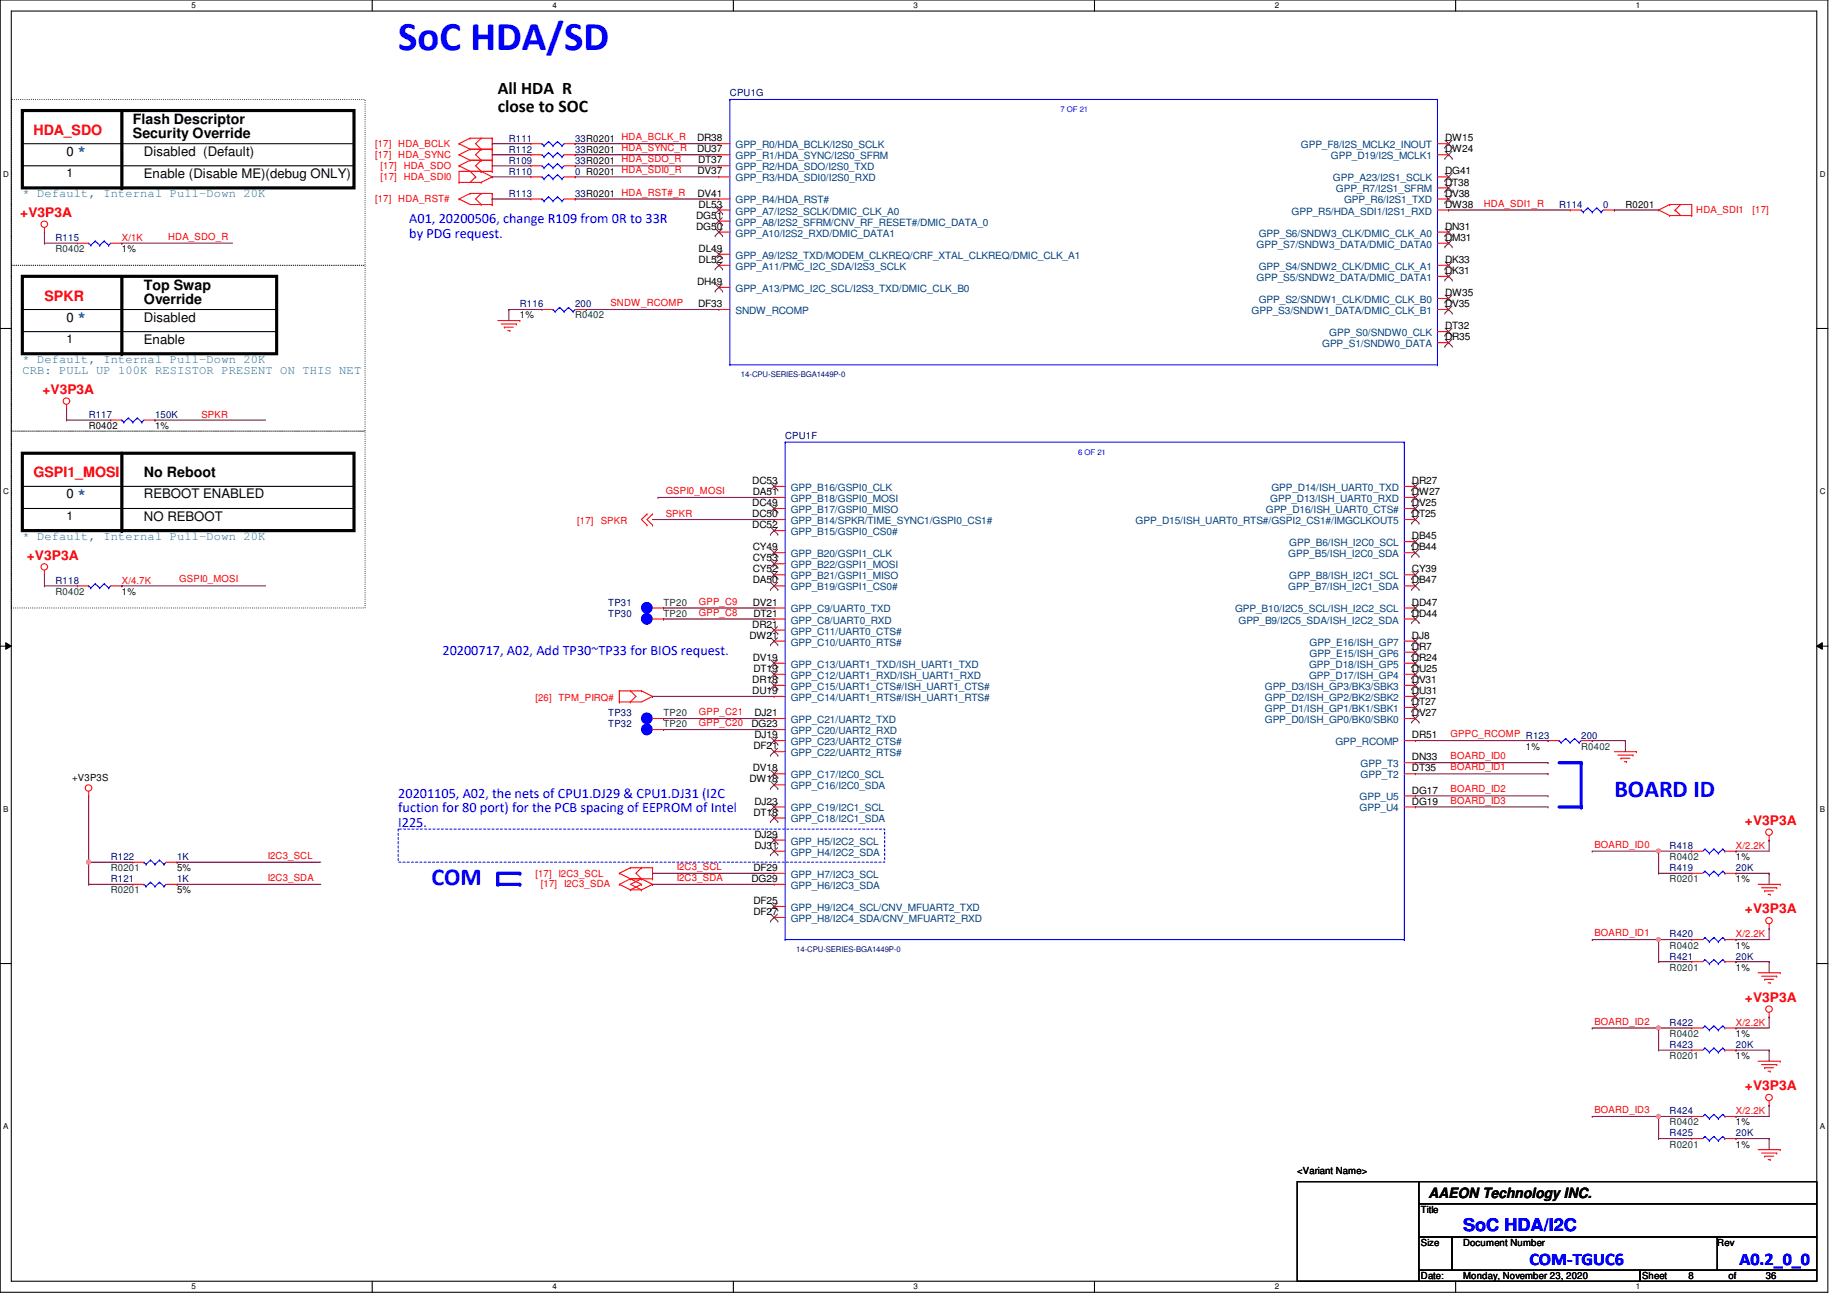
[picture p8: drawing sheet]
<svg xmlns="http://www.w3.org/2000/svg" width="297mm" height="210mm" viewBox="0 0 297 210" stroke-linecap="round" stroke-linejoin="round" font-family="sans-serif">
<path d="M0 0h294v207.9h-294zM1.8 1.8h290.4v204.3h-290.4z" fill="none" stroke="#000" stroke-width=".17"/>
<g fill="#fff">
<path d="M30.8 .2h.7v1.4h-.7z"/>
<path d="M30.8 206.2h.7v1.4h-.7z"/>
</g>
<path d="M59.9 0v1.8M59.9 206.1v1.8" fill="none" stroke="#000" stroke-width=".17"/>
<g fill="#fff">
<path d="M88.9 .2h.6v1.4h-.6z"/>
<path d="M88.9 206.2h.6v1.4h-.6z"/>
</g>
<path d="M117.9 0v1.8M117.9 206.1v1.8" fill="none" stroke="#000" stroke-width=".17"/>
<g fill="#fff">
<path d="M146.9 .2h.7v1.4h-.7z"/>
<path d="M146.9 206.2h.7v1.4h-.7z"/>
</g>
<path d="M176 0v1.8M176 206.1v1.8" fill="none" stroke="#000" stroke-width=".17"/>
<g fill="#fff">
<path d="M205 .2h.7v1.4h-.7z"/>
<path d="M205 206.2h.7v1.4h-.7z"/>
</g>
<path d="M234.1 0v1.8M234.1 206.1v1.8" fill="none" stroke="#000" stroke-width=".17"/>
<g fill="#fff">
<path d="M263.1 .2h.7v1.4h-.7z"/>
<path d="M263.1 206.2h.7v1.4h-.7z"/>
<path d="M.5 27.3h.9v1.4h-.9z"/>
<path d="M292.6 27.3h.9v1.4h-.9z"/>
<path d="M.5 78.4h.9v1.4h-.9z"/>
<path d="M292.6 78.4h.9v1.4h-.9z"/>
</g>
<path d="M0 52.8h1.8M292.2 52.8h1.8" fill="none" stroke="#000" stroke-width=".17"/>
<g fill="#fff">
<path d="M.5 129.5h.8v1.4h-.8z"/>
<path d="M292.6 129.5h.9v1.4h-.9z"/>
</g>
<path d="M0 103.9h1.8M292.2 103.9h1.8" fill="none" stroke="#000" stroke-width=".17"/>
<path d="M.9 103.4l.9 .5-.9 .5zM292.2 103.9l.9-.5v1z" fill="#000"/>
<path d="M.9 103.4l.9 .5-.9 .5zM292.2 103.9l.9-.5v1z" fill="none" stroke="#000" stroke-width=".16"/>
<g fill="#fff">
<path d="M.5 180.5h.8v1.4h-.8z"/>
<path d="M292.6 180.5h.9v1.4h-.9z"/>
</g>
<g fill="none" stroke="#000" stroke-width=".17">
<path d="M3.6 23.1h53.3M3.6 26.7h53.3M56.9 23.1h.1M56.9 26.7h.1M3.6 49.8h40.9M3.6 53.3h40.9M44.5 49.8h.1M44.5 53.3h.1M3.6 78.2h53.3M56.9 78.2h.1M3.6 81.8h53.3M56.9 81.8h.1"/>
<path d="M0 155h1.8M292.2 155h1.8"/>
</g>
<path d="M1.8 16h56.9v26.7h-56.9zM1.8 42.7h56.9v26.6h-56.9zM1.8 69.3h56.9v28.5h-56.9z" fill="none" stroke="#000" stroke-width=".17" stroke-dasharray="0 .3"/>
<path d="M3.6 17.8h53.3v12.4h-53.3zM19.6 17.8v12.4M3.6 44.4h40.9v12.5h-40.9zM19.6 44.4v12.5M3.6 72.9h53.3v12.4h-53.3zM19.6 72.9v12.4" fill="none" stroke="#000" stroke-width=".51"/>
<g fill="#000">
<circle cx="19.6" cy="30.2" r=".25"/>
<circle cx="19.6" cy="56.9" r=".25"/>
<circle cx="19.6" cy="85.3" r=".25"/>
</g>
<path d="M80 140.5h3.6" fill="none" stroke="#00f" stroke-width=".51"/>
<circle cx="83.6" cy="140.5" r=".25" fill="#00f"/>
<path d="M80 142.2h3.6" fill="none" stroke="#00f" stroke-width=".51"/>
<circle cx="83.6" cy="142.2" r=".25" fill="#00f"/>
<path d="M80 140.5v1.7" fill="none" stroke="#00f" stroke-width=".51"/>
<circle cx="80" cy="142.2" r=".25" fill="#00f"/>
<path d="M250.7 122.7h3.6" fill="none" stroke="#00f" stroke-width=".51"/>
<circle cx="254.3" cy="122.7" r=".25" fill="#00f"/>
<path d="M250.7 129.8h3.6" fill="none" stroke="#00f" stroke-width=".51"/>
<circle cx="254.3" cy="129.8" r=".25" fill="#00f"/>
<path d="M254.3 122.7v7.1" fill="none" stroke="#00f" stroke-width=".51"/>
<circle cx="254.3" cy="129.8" r=".25" fill="#00f"/>
<path d="M64 133.3h78.3v5.4h-78.3z" fill="none" stroke="#00f" stroke-width=".17" stroke-dasharray=".3 .3"/>
<g fill="none" stroke="#f00" stroke-width=".17">
<path d="M7.2 37.3h.1M7.2 36.6v.7M73.8 26.7h.1M73.8 29.3h.1M73.8 32h.1M73.8 23.1h.1M73.8 24.9h.1M73.8 26.7l1.8 .9 .9 .8M73.8 29.3h3.6M73.8 32l1.8 .9h3.6M73.8 23.1l1.8 .9M73.8 24.9l1.8 .9"/>
<path d="M75.6 25.8h.1M75.6 31.1h.1M75.6 22.2h.1M75.6 24h.1M75.6 25.8l-1.8 .9M75.6 25.8h3.6M75.6 31.1l-1.8 .9M75.6 31.1h3.6M75.6 24h3.6M75.6 22.2l-1.8 .9M75.6 22.2h3.6M75.6 24l-1.8 .9"/>
<path d="M76.5 28.4h.1M76.5 28.4l-.9 .9M77.4 27.6h.1M77.4 25.8h.1M77.4 29.3h.1M77.4 32.9h.1M77.4 31.1h.1M77.4 24h.1M77.4 22.2h.1M77.4 25.8l-.9 .9 .9 .9M77.4 27.6l1.8 .8M77.4 31.1l-.9 .9 .9 .9"/>
<path d="M77.4 22.2l-.9 .9 .9 .9M77.4 24l-.9 .9 .9 .9M79.2 27.6h.1M79.2 25.8h.1M79.2 28.4h.1M79.2 32.9h.1M79.2 31.1h.1M79.2 24h.1M79.2 22.2h.1M79.2 27.6h-5.4v1.7M79.2 22.2v5.4M79.2 31.1v1.8"/>
<path d="M79.2 28.4l-1.8 .9M266.7 33.8h.1M266.7 33.8l1.8 .9M268.5 32.9h.1M268.5 34.7h.1M268.5 32.9h3.6v1.8M268.5 34.7h3.6M268.5 32.9l-1.8 .9M269.4 33.8h.1M269.4 33.8l.9 .9M270.3 32.9l-.9 .9M272.1 34.7h.1"/>
<path d="M80 51.6h3.6M80.6 52.1h2.5M81.1 52.6h.1M81.1 52.6h1.4M81.7 53.2h.3M82 53.2h.1M83.1 52.1h.1M83.6 51.6h.1M10.7 65.8h.1M10.7 65.1v.7M7.2 92.5h.1M7.2 91.7v.8"/>
<path d="M104.1 82.7h.1M104.1 84.5h.1M104.1 82.7l-.9 .9 .9 .9M104.9 82.7h.1M104.9 84.5h.1M104.9 82.7l-.8 .9 .8 .9M99.6 112.9h.1M99.6 111.1h.1M99.6 111.1h3.6M99.6 111.1v1.8M101.4 112.9h.1M101.4 111.1h.1"/>
<path d="M101.4 111.1l.9 .9-.9 .9M103.2 111.1h.1M103.2 111.1l1.7 .9M104.9 112h.1M104.9 112l-1.7 .9h-3.6M14.3 128h.1M14.3 127.3v.7M101.4 139.6h.1M101.4 139.6l-1.8 .9M101.4 139.6h3.5M103.2 139.6h.1M103.2 139.6l-.9 .9 .9 .9"/>
<path d="M104.9 139.6h.1M104.9 139.6v1.8M259.6 120.9h3.6M260.2 121.5h2.4M260.7 122h.1M260.7 122h1.4M261.2 122.5h.4M261.6 122.5h.1M262.6 121.5h.1M263.2 120.9h.1M284.5 135.1h.1M284.5 134.4v.7"/>
<path d="M99.6 142.2h.1M99.6 140.5h.1M99.6 142.2l1.8 .9M99.6 140.5l3.6 1.7M101.4 143.1h.1M101.4 141.4h.1M101.4 143.1h1.8M101.4 141.4h3.5M101.4 141.4l-1.8 .8M103.2 141.4h.1M103.2 143.1h.1M103.2 142.2h.1"/>
<path d="M103.2 141.4l1.7 .8M103.2 141.4l-1.8 .8 1.8 .9M103.2 142.2l-1.8 .9M104.9 142.2h.1M104.9 141.4h.1M104.9 142.2l-1.7 .9M282.7 142.2h3.6M282.7 156.5h3.6M283.3 142.8h2.4M283.3 157h2.4M283.8 143.3h.1M283.8 157.5h.1"/>
<path d="M283.8 143.3h1.4M283.8 157.5h1.4M284.3 143.8h.4M284.3 158.1h.4M284.5 149.4h.1M284.5 148.6v.8M284.7 143.8h.1M284.7 158.1h.1M285.7 142.8h.1M285.7 157h.1M286.3 142.2h.1M286.3 156.5h.1"/>
<path d="M282.7 170.7h3.6M283.3 171.2h2.4M283.8 171.7h.1M283.8 171.7h1.4M284.3 172.3h.4M284.5 163.6h.1M284.5 177.8h.1M284.5 162.9v.7M284.5 177.1v.7M284.7 172.3h.1M285.7 171.2h.1M286.3 170.7h.1"/>
<path d="M282.7 184.9h3.6M283.3 185.5h2.4M283.8 186h.1M283.8 186h1.4M284.3 186.5h.4M284.7 186.5h.1M285.7 185.5h.1M286.3 184.9h.1"/>
<circle cx="7.1" cy="36.1" r=".52"/>
<circle cx="10.7" cy="64.5" r=".52"/>
<circle cx="7.1" cy="91.2" r=".52"/>
<circle cx="14.2" cy="126.7" r=".52"/>
<circle cx="284.5" cy="133.9" r=".52"/>
<circle cx="284.5" cy="148.1" r=".52"/>
<circle cx="284.5" cy="176.5" r=".52"/>
<circle cx="284.5" cy="162.3" r=".52"/>
</g>
<path d="M208.6 190.1h19.6v16h-19.6zM228.2 190.1h64v3.5h-64zM228.2 193.6h64v5.4h-64zM228.2 199h5.3v5.3h-5.3zM233.5 199h42.7v5.3h-42.7zM276.2 199h16v5.3h-16zM228.2 204.3h35.5v1.8h-35.5zM263.7 204.3h28.5v1.8h-28.5z" fill="none" stroke="#000" stroke-width=".17"/>
<circle cx="104" cy="117.3" r=".87" fill="#00f"/>
<g fill="none" stroke="#00f" stroke-width=".17">
<path d="M19.6 67.6h.1M19.6 67.6l.3 .3M19.9 67.9h.1M20.7 67.2h.1M20.7 67.2l-.8 .7M20.7 67.2l.7 .7M21.4 67.9h.1M22.1 67.2h.1M22.1 67.2l.7 .7M22.1 67.2l-.7 .7M22.8 67.9h.1M23.2 67.6l-.4 .3"/>
<path d="M274.2 140.1h.1M274.2 140.1l-.3 .4M274.2 140.1l.7 .7M274.9 140.8h.1M275.6 140.1h.1M275.6 140.1l-.7 .7M275.6 140.1l.7 .7M276.3 140.8h.1M277.1 140.1h.1M277.1 140.1l-.8 .7M277.1 140.1l.3 .4M277.4 140.5h.1"/>
<circle cx="104" cy="117.3" r=".87"/>
</g>
<path d="M17.8 67.6h.1M17.8 67.6h1.8M23.2 67.6h1.7M24.9 67.6h.1M104.9 117.3h1.8M106.7 117.3h.1M272.1 140.5h.1M272.1 140.5h1.8M277.4 140.5h1.8M279.2 140.5h.1" fill="none" stroke="#f00" stroke-width=".17"/>
<circle cx="104" cy="115.5" r=".87" fill="#00f"/>
<g fill="none" stroke="#00f" stroke-width=".17">
<path d="M117.4 16h.1M117.4 16v42.7M117.4 16h113.8M231.2 16h.1M231.2 16v42.7M87.2 24.9h.1M87.2 23.1h.1M87.2 24.9l.3 .3M87.2 23.1l.3 .4M87.5 25.2h.1M87.5 23.5h.1M88.2 24.6h.1"/>
<path d="M88.2 22.8h.1M88.2 24.6l-.7 .6M88.2 24.6l.7 .6M88.2 22.8l-.7 .7M88.2 22.8l.7 .7M88.9 25.2h.1M88.9 23.5h.1M89.7 24.6h.1M89.7 22.8h.1M89.7 24.6l.7 .6M89.7 24.6l-.8 .6M89.7 22.8l.7 .7"/>
<path d="M89.7 22.8l-.8 .7M90.4 25.2h.1M90.4 23.5h.1M90.7 24.9l-.3 .3M90.7 23.1l-.3 .4M117.4 58.7h.1M117.4 58.7h113.8M231.2 58.7h.1M14.3 94.2h.1M14.3 94.2l.3 .4M14.6 94.6h.1M15.3 93.9h.1"/>
<path d="M15.3 93.9l-.7 .7M15.3 93.9l.7 .7M16 94.6h.1M16.8 93.9h.1M16.8 93.9l.7 .7M16.8 93.9l-.8 .7M17.5 94.6h.1M17.8 94.2l-.3 .4M250.7 119.1h.1M250.7 119.1l.4 .4M251.1 119.5h.1M251.8 118.8h.1"/>
<path d="M251.8 118.8l-.7 .7M251.8 118.8l.7 .7M252.5 119.5h.1M253.2 118.8h.1M253.2 118.8l.8 .7M253.2 118.8l-.7 .7M254 119.5h.1M254.3 119.1l-.3 .4"/>
<circle cx="104" cy="115.5" r=".87"/>
</g>
<g fill="none" stroke="#f00" stroke-width=".17">
<path d="M85.4 24.9h.1M85.4 23.1h.1M85.4 24.9h1.8M85.4 23.1h1.8M90.7 24.9h1.8M90.7 23.1h1.8M92.5 24.9h.1M92.5 23.1h.1M115.6 37.3h.1M115.6 24.9h.1M115.6 35.6h.1M115.6 32h.1"/>
<path d="M115.6 28.4h.1M115.6 23.1h.1M115.6 33.8h.1M115.6 26.7h.1M115.6 24.9h1.8M115.6 23.1h1.8M115.6 37.3h1.8M115.6 28.4h1.8M115.6 35.6h1.8M115.6 32h1.8M115.6 33.8h1.8M115.6 26.7h1.8"/>
<path d="M231.2 24.9h1.8M231.2 23.1h1.8M231.2 37.3h1.8M231.2 28.4h1.8M231.2 39.1h1.8M231.2 32h1.8M231.2 33.8h1.8M231.2 30.2h1.8M233 28.4h.1M233 39.1h.1M233 37.3h.1M233 33.8h.1"/>
<path d="M233 24.9h.1M233 30.2h.1M233 23.1h.1M233 32h.1M115.6 49.8h.1M115.6 46.2h.1M115.6 42.7h.1M115.6 40.9h.1M115.6 49.8h1.8M115.6 42.7h1.8M115.6 46.2h1.8M115.6 40.9h1.8"/>
<path d="M231.2 49.8h1.8M231.2 44.4h1.8M231.2 42.7h1.8M231.2 48h1.8M231.2 53.3h1.8M231.2 55.1h1.8M233 44.4h.1M233 42.7h.1M233 48h.1M233 53.3h.1M233 55.1h.1M233 49.8h.1"/>
<path d="M12.5 94.2h.1M12.5 94.2h1.8M17.8 94.2h1.8M19.6 94.2h.1M104.9 115.6h1.8M106.7 115.6h.1M249 119.1h.1M249 119.1h1.7M254.3 119.1h1.8M256.1 119.1h.1"/>
</g>
<g fill="none" stroke="#804000" stroke-width=".16">
<path d="M115 37.9h.1M115 36.2h.1M115 34.4h.1M115.1 36.8l1.1 1.1M115.1 35l1.1 1.2M115.1 33.2l1.1 1.2M116.2 36.8l-1.2 1.1M116.2 35l-1.2 1.2M116.2 33.2l-1.2 1.2M116.2 37.9h.1M116.2 36.2h.1M116.2 34.4h.1"/>
<path d="M232.4 29h.1M232.4 39.7h.1M232.4 37.9h.1M232.4 25.5h.1M232.4 30.8h.1M232.4 23.7h.1M232.4 32.6h.1M232.4 27.9l1.1 1.1M232.4 38.6l1.1 1.1M232.4 36.8l1.1 1.1M232.4 24.3l1.1 1.2M232.4 29.7l1.1 1.1"/>
<path d="M232.4 22.6l1.1 1.1M232.4 31.5l1.1 1.1M233.5 27.9l-1.1 1.1M233.5 38.6l-1.1 1.1M233.5 36.8l-1.1 1.1M233.5 24.3l-1.1 1.2M233.5 29.7l-1.1 1.1M233.5 22.6l-1.1 1.1M233.5 31.5l-1.1 1.1M233.5 29h.1M233.5 39.7h.1M233.5 37.9h.1"/>
<path d="M233.5 25.5h.1M233.5 30.8h.1M233.5 23.7h.1M233.5 32.6h.1M115 46.8h.1M115 43.3h.1M115 41.5h.1M115.1 45.7l1.1 1.1M115.1 42.1l1.1 1.2M115.1 40.3l1.1 1.2M116.2 45.7l-1.2 1.1M116.2 42.1l-1.2 1.2"/>
<path d="M116.2 40.3l-1.2 1.2M116.2 46.8h.1M116.2 43.3h.1M116.2 41.5h.1M232.4 45h.1M232.4 43.3h.1M232.4 48.6h.1M232.4 53.9h.1M232.4 55.7h.1M232.4 50.4h.1M232.4 43.9l1.1 1.1M232.4 42.1l1.1 1.2"/>
<path d="M232.4 47.5l1.1 1.1M232.4 52.8l1.1 1.1M232.4 54.6l1.1 1.1M232.4 49.2l1.1 1.2M233.5 43.9l-1.1 1.1M233.5 42.1l-1.1 1.2M233.5 47.5l-1.1 1.1M233.5 52.8l-1.1 1.1M233.5 54.6l-1.1 1.1M233.5 49.2l-1.1 1.2M233.5 45h.1M233.5 43.3h.1"/>
<path d="M233.5 48.6h.1M233.5 53.9h.1M233.5 55.7h.1M233.5 50.4h.1"/>
</g>
<circle cx="104" cy="99.5" r=".87" fill="#00f"/>
<g fill="none" stroke="#00f" stroke-width=".17">
<path d="M87.2 32h.1M87.2 32l.3 .3M87.5 32.3h.1M88.2 31.7h.1M88.2 31.7l-.7 .6M88.2 31.7l.7 .6M88.9 32.3h.1M89.7 31.7h.1M89.7 31.7l.7 .6M89.7 31.7l-.8 .6M90.4 32.3h.1M90.7 32l-.3 .3"/>
<path d="M23.2 142.2h.1M23.2 142.2l.3 .4M23.5 142.6h.1M24.2 141.9h.1M24.2 141.9l-.7 .7M24.2 141.9l.7 .7M24.9 142.6h.1M25.7 141.9h.1M25.7 141.9l.7 .7M25.7 141.9l-.8 .7M26.4 142.6h.1M26.7 142.2l-.3 .4"/>
<circle cx="104" cy="99.5" r=".87"/>
</g>
<path d="M85.4 32h.1M85.4 32h1.8M90.7 32h1.8M92.5 32h.1M104.9 99.6h1.8M106.7 99.6h.1M21.4 142.2h.1M21.4 142.2h1.8M26.7 142.2h1.8M28.5 142.2h.1" fill="none" stroke="#f00" stroke-width=".17"/>
<circle cx="104" cy="97.8" r=".87" fill="#00f"/>
<g fill="none" stroke="#00f" stroke-width=".17">
<path d="M14.3 39.1h.1M14.3 39.1l.3 .4M14.6 39.5h.1M15.3 38.8h.1M15.3 38.8l-.7 .7M15.3 38.8l.7 .7M16 39.5h.1M16.8 38.8h.1M16.8 38.8l.7 .7M16.8 38.8l-.8 .7M17.5 39.5h.1M17.8 39.1l-.3 .4"/>
<path d="M87.2 28.4h.1M87.2 26.7h.1M87.2 28.4l.3 .4M87.2 26.7l.3 .3M87.5 28.8h.1M87.5 27h.1M88.2 28.1h.1M88.2 26.3h.1M88.2 28.1l-.7 .7M88.2 28.1l.7 .7M88.2 26.3l-.7 .7M88.2 26.3l.7 .7"/>
<path d="M88.9 28.8h.1M88.9 27h.1M89.7 28.1h.1M89.7 26.3h.1M89.7 28.1l.7 .7M89.7 28.1l-.8 .7M89.7 26.3l.7 .7M89.7 26.3l-.8 .7M90.4 28.8h.1M90.4 27h.1M90.7 28.4l-.3 .4M90.7 26.7l-.3 .3"/>
<path d="M254.3 33.8h.1M254.3 33.8l.3 .3M254.6 34.1h.1M255.4 33.4h.1M255.4 33.4l-.8 .7M255.4 33.4l.7 .7M256.1 34.1h.1M256.8 33.4h.1M256.8 33.4l.7 .7M256.8 33.4l-.7 .7M257.5 34.1h.1M257.8 33.8l-.3 .3"/>
<path d="M88.9 49.8h.1M88.9 49.8l.4 .3M89.3 50.1h.1M90 49.4h.1M90 49.4l-.7 .7M90 49.4l.7 .7M90.7 50.1h.1M91.4 49.4h.1M91.4 49.4l.8 .7M91.4 49.4l-.7 .7M92.2 50.1h.1M92.5 49.8l-.3 .3"/>
<path d="M126.3 71.1h.1M126.3 71.1h99.5M126.3 71.1v80M225.8 71.1h.1M225.8 71.1v80M23.2 138.7h.1M23.2 138.7l.3 .3M23.5 139h.1M24.2 138.3h.1M24.2 138.3l-.7 .7M24.2 138.3l.7 .7M24.9 139h.1"/>
<path d="M25.7 138.3h.1M25.7 138.3l.7 .7M25.7 138.3l-.8 .7M26.4 139h.1M26.7 138.7l-.3 .3M274.2 136.6h.1M274.2 136.6l-.3 .3M274.2 136.6l.7 .6M274.9 137.2h.1M275.6 136.6h.1M275.6 136.6l-.7 .6M275.6 136.6l.7 .6"/>
<path d="M276.3 137.2h.1M277.1 136.6h.1M277.1 136.6l-.8 .6M277.1 136.6l.3 .3M277.4 136.9h.1M126.3 151.1h.1M126.3 151.1h99.5M225.8 151.1h.1M274.2 150.8h.1M274.2 154.3h.1M274.2 150.8l-.3 .3M274.2 150.8l.7 .7"/>
<path d="M274.2 154.3l-.3 .4M274.2 154.3l.7 .7M274.9 151.5h.1M274.9 155h.1M275.6 150.8h.1M275.6 154.3h.1M275.6 150.8l-.7 .7M275.6 150.8l.7 .7M275.6 154.3l-.7 .7M275.6 154.3l.7 .7M276.3 151.5h.1M276.3 155h.1"/>
<path d="M277.1 150.8h.1M277.1 154.3h.1M277.1 150.8l-.8 .7M277.1 150.8l.3 .3M277.1 154.3l-.8 .7M277.1 154.3l.3 .4M277.4 151.1h.1M277.4 154.7h.1M274.2 165h.1M274.2 179.2h.1M274.2 168.6h.1M274.2 165l-.3 .4"/>
<path d="M274.2 165l.7 .7M274.2 179.2l-.3 .4M274.2 179.2l.7 .7M274.2 168.6l-.3 .3M274.2 168.6l.7 .6M274.9 165.7h.1M274.9 179.9h.1M274.9 169.2h.1M275.6 165h.1M275.6 179.2h.1M275.6 168.6h.1M275.6 165l-.7 .7"/>
<path d="M275.6 165l.7 .7M275.6 179.2l-.7 .7M275.6 179.2l.7 .7M275.6 168.6l-.7 .6M275.6 168.6l.7 .6M276.3 165.7h.1M276.3 179.9h.1M276.3 169.2h.1M277.1 165h.1M277.1 179.2h.1M277.1 168.6h.1M277.1 165l-.8 .7"/>
<path d="M277.1 165l.3 .4M277.1 179.2l-.8 .7M277.1 179.2l.3 .4M277.1 168.6l-.8 .6M277.1 168.6l.3 .3M277.4 165.4h.1M277.4 179.6h.1M277.4 168.9h.1M274.2 182.8h.1M274.2 182.8l-.3 .3M274.2 182.8l.7 .7M274.9 183.5h.1"/>
<path d="M275.6 182.8h.1M275.6 182.8l-.7 .7M275.6 182.8l.7 .7M276.3 183.5h.1M277.1 182.8h.1M277.1 182.8l-.8 .7M277.1 182.8l.3 .3M277.4 183.1h.1"/>
<circle cx="104" cy="97.8" r=".87"/>
</g>
<g fill="none" stroke="#f00" stroke-width=".17">
<path d="M12.5 39.1h.1M12.5 39.1h1.8M17.8 39.1h1.8M19.6 39.1h.1M85.4 28.4h.1M85.4 26.7h.1M85.4 28.4h1.8M85.4 26.7h1.8M90.7 28.4h1.8M90.7 26.7h1.8M92.5 28.4h.1M92.5 26.7h.1"/>
<path d="M252.5 33.8h.1M252.5 33.8h1.8M257.8 33.8h1.8M259.6 33.8h.1M87.2 49.8h.1M87.2 49.8h1.7M92.5 49.8h1.8M94.3 49.8h.1M124.5 78.2h.1M124.5 78.2h1.8M225.8 78.2h1.8M227.6 78.2h.1"/>
<path d="M104.9 97.8h1.8M106.7 97.8h.1M124.5 99.6h.1M124.5 97.8h.1M124.5 81.8h.1M124.5 83.6h.1M124.5 85.3h.1M124.5 92.5h.1M124.5 88.9h.1M124.5 90.7h.1M124.5 80h.1M124.5 94.2h.1"/>
<path d="M124.5 97.8h1.8M124.5 99.6h1.8M124.5 94.2h1.8M124.5 81.8h1.8M124.5 83.6h1.8M124.5 92.5h1.8M124.5 88.9h1.8M124.5 85.3h1.8M124.5 90.7h1.8M124.5 80h1.8M225.8 97.8h1.8M225.8 99.6h1.8"/>
<path d="M225.8 94.2h1.8M225.8 81.8h1.8M225.8 83.6h1.8M225.8 92.5h1.8M225.8 88.9h1.8M225.8 87.1h1.8M225.8 80h1.8M227.6 94.2h.1M227.6 97.8h.1M227.6 92.5h.1M227.6 88.9h.1M227.6 81.8h.1"/>
<path d="M227.6 87.1h.1M227.6 99.6h.1M227.6 83.6h.1M227.6 80h.1M124.5 106.7h.1M124.5 101.3h.1M124.5 119.1h.1M124.5 108.5h.1M124.5 103.1h.1M124.5 115.6h.1M124.5 112h.1M124.5 110.2h.1"/>
<path d="M124.5 117.3h.1M124.5 106.7h1.8M124.5 101.3h1.8M124.5 119.1h1.8M124.5 103.1h1.8M124.5 115.6h1.8M124.5 112h1.8M124.5 110.2h1.8M124.5 108.5h1.8M124.5 117.3h1.8M225.8 106.7h1.8M225.8 104.9h1.8"/>
<path d="M225.8 119.1h1.8M225.8 103.1h1.8M225.8 115.6h1.8M225.8 113.8h1.8M225.8 112h1.8M225.8 110.2h1.8M225.8 108.5h1.8M227.6 106.7h.1M227.6 104.9h.1M227.6 103.1h.1M227.6 115.6h.1M227.6 113.8h.1"/>
<path d="M227.6 112h.1M227.6 110.2h.1M227.6 119.1h.1M227.6 108.5h.1M21.4 138.7h.1M21.4 138.7h1.8M26.7 138.7h1.8M28.5 138.7h.1M124.5 129.8h.1M124.5 126.2h.1M124.5 131.6h.1M124.5 135.1h.1"/>
<path d="M124.5 120.9h.1M124.5 124.5h.1M124.5 136.9h.1M124.5 136.9h1.8M124.5 124.5h1.8M124.5 129.8h1.8M124.5 126.2h1.8M124.5 131.6h1.8M124.5 135.1h1.8M124.5 120.9h1.8M225.8 124.5h1.8M225.8 128h1.8"/>
<path d="M225.8 129.8h1.8M225.8 122.7h1.8M227.6 124.5h.1M227.6 128h.1M227.6 129.8h.1M227.6 122.7h.1M272.1 136.9h.1M272.1 136.9h1.8M277.4 136.9h1.8M279.2 136.9h.1M124.5 145.8h.1M124.5 140.5h.1"/>
<path d="M124.5 142.2h.1M124.5 147.6h.1M124.5 145.8h1.8M124.5 140.5h1.8M124.5 142.2h1.8M124.5 147.6h1.8M272.1 151.1h.1M272.1 154.7h.1M272.1 151.1h1.8M272.1 154.7h1.8M277.4 151.1h1.8M277.4 154.7h1.8"/>
<path d="M279.2 151.1h.1M279.2 154.7h.1M272.1 165.4h.1M272.1 179.6h.1M272.1 168.9h.1M272.1 165.4h1.8M272.1 179.6h1.8M272.1 168.9h1.8M277.4 165.4h1.8M277.4 179.6h1.8M277.4 168.9h1.8M279.2 165.4h.1"/>
<path d="M279.2 179.6h.1M279.2 168.9h.1M272.1 183.1h.1M272.1 183.1h1.8M277.4 183.1h1.8M279.2 183.1h.1"/>
</g>
<g fill="none" stroke="#804000" stroke-width=".16">
<path d="M123.9 78.8h.1M123.9 77.7l1.2 1.1M125 77.7l-1.1 1.1M125.1 78.8h.1M227 78.8h.1M227.1 79.5l1.1 1.1M227.1 77.7l1.1 1.1M228.2 79.5l-1.2 1.1M228.2 77.7l-1.2 1.1M228.2 78.8h.1M123.9 82.4h.1M123.9 85.9h.1"/>
<path d="M123.9 93h.1M123.9 89.5h.1M123.9 91.3h.1M123.9 94.8h.1M123.9 81.2l1.2 1.2M123.9 84.8l1.2 1.1M123.9 91.9l1.2 1.1M123.9 88.3l1.2 1.2M123.9 90.1l1.2 1.2M123.9 93.7l1.2 1.1M125 81.2l-1.1 1.2M125 84.8l-1.1 1.1"/>
<path d="M125 91.9l-1.1 1.1M125 88.3l-1.1 1.2M125 90.1l-1.1 1.2M125 93.7l-1.1 1.1M125.1 82.4h.1M125.1 85.9h.1M125.1 93h.1M125.1 89.5h.1M125.1 91.3h.1M125.1 94.8h.1M227 94.8h.1M227 98.4h.1"/>
<path d="M227 93h.1M227 89.5h.1M227 82.4h.1M227 87.7h.1M227 84.2h.1M227 80.6h.1M227.1 93.7l1.1 1.1M227.1 97.2l1.1 1.2M227.1 91.9l1.1 1.1M227.1 88.3l1.1 1.2M227.1 81.2l1.1 1.2M227.1 86.6l1.1 1.1"/>
<path d="M227.1 99l1.1 1.2M227.1 83l1.1 1.2M228.2 93.7l-1.2 1.1M228.2 97.2l-1.2 1.2M228.2 91.9l-1.2 1.1M228.2 88.3l-1.2 1.2M228.2 81.2l-1.2 1.2M228.2 86.6l-1.2 1.1M228.2 99l-1.2 1.2M228.2 83l-1.2 1.2M228.2 94.8h.1M228.2 98.4h.1"/>
<path d="M228.2 93h.1M228.2 89.5h.1M228.2 82.4h.1M228.2 87.7h.1M228.2 84.2h.1M228.2 80.6h.1M123.9 107.3h.1M123.9 101.9h.1M123.9 119.7h.1M123.9 109.1h.1M123.9 103.7h.1M123.9 110.8h.1"/>
<path d="M123.9 106.1l1.2 1.2M123.9 100.8l1.2 1.1M123.9 118.6l1.2 1.1M123.9 107.9l1.2 1.2M123.9 102.6l1.2 1.1M123.9 109.7l1.2 1.1M125 106.1l-1.1 1.2M125 100.8l-1.1 1.1M125 118.6l-1.1 1.1M125 107.9l-1.1 1.2M125 102.6l-1.1 1.1M125 109.7l-1.1 1.1"/>
<path d="M125.1 107.3h.1M125.1 101.9h.1M125.1 119.7h.1M125.1 109.1h.1M125.1 103.7h.1M125.1 110.8h.1M227 107.3h.1M227 105.5h.1M227 103.7h.1M227 116.2h.1M227 114.4h.1M227 112.6h.1"/>
<path d="M227 110.8h.1M227 100.2h.1M227 109.1h.1M227.1 106.1l1.1 1.2M227.1 104.4l1.1 1.1M227.1 102.6l1.1 1.1M227.1 115l1.1 1.2M227.1 113.2l1.1 1.2M227.1 111.5l1.1 1.1M227.1 109.7l1.1 1.1M227.1 107.9l1.1 1.2M228.2 106.1l-1.2 1.2"/>
<path d="M228.2 104.4l-1.2 1.1M228.2 102.6l-1.2 1.1M228.2 115l-1.2 1.2M228.2 113.2l-1.2 1.2M228.2 111.5l-1.2 1.1M228.2 109.7l-1.2 1.1M228.2 107.9l-1.2 1.2M228.2 107.3h.1M228.2 105.5h.1M228.2 103.7h.1M228.2 116.2h.1M228.2 114.4h.1"/>
<path d="M228.2 112.6h.1M228.2 110.8h.1M228.2 100.2h.1M228.2 109.1h.1M123.9 130.4h.1M123.9 126.8h.1M123.9 132.2h.1M123.9 135.7h.1M123.9 121.5h.1M123.9 125.1h.1M123.9 137.5h.1M123.9 129.2l1.2 1.2"/>
<path d="M123.9 125.7l1.2 1.1M123.9 131l1.2 1.2M123.9 134.6l1.2 1.1M123.9 120.4l1.2 1.1M123.9 123.9l1.2 1.2M123.9 136.4l1.2 1.1M125 129.2l-1.1 1.2M125 125.7l-1.1 1.1M125 131l-1.1 1.2M125 134.6l-1.1 1.1M125 120.4l-1.1 1.1M125 123.9l-1.1 1.2"/>
<path d="M125 136.4l-1.1 1.1M125.1 130.4h.1M125.1 126.8h.1M125.1 132.2h.1M125.1 135.7h.1M125.1 121.5h.1M125.1 125.1h.1M125.1 137.5h.1M123.9 146.4h.1M123.9 148.2h.1M123.9 145.2l1.2 1.2M123.9 147l1.2 1.2"/>
<path d="M125 145.2l-1.1 1.2M125 147l-1.1 1.2M125.1 146.4h.1M125.1 148.2h.1"/>
</g>
<g fill="none" stroke="#800040" stroke-width=".17">
<path d="M7.2 39.1h.1M7.2 37.3h.1M7.2 39.1h5.3M7.2 37.3v1.8M19.6 39.1h.1M19.6 39.1h17.8M79.2 26.7h.1M79.2 24.9h.1M79.2 23.1h.1M79.2 28.4h.1M79.2 32h.1M79.2 26.7h6.2"/>
<path d="M79.2 24.9h6.2M79.2 23.1h6.2M79.2 28.4h6.2M79.2 32h6.2M92.5 26.7h.1M92.5 32h.1M92.5 24.9h.1M92.5 23.1h.1M92.5 28.4h.1M92.5 26.7h23.1M92.5 24.9h23.1M92.5 23.1h23.1"/>
<path d="M92.5 28.4h23.1M92.5 32h23.1M233 33.8h.1M233 33.8h19.5M259.6 33.8h.1M259.6 33.8h7.1M10.7 65.8h.1M10.7 67.6h.1M10.7 67.6h7.1M10.7 65.8v1.8M24.9 67.6h.1M24.9 67.6h17.8"/>
<path d="M7.2 92.5h.1M7.2 94.2h.1M7.2 94.2h5.3M7.2 92.5v1.7M19.6 94.2h.1M19.6 94.2h23.1M104.9 83.6h19.6M105.8 80h.1M105.8 80h18.7M124.5 83.6h.1M14.3 138.7h.1M14.3 128v10.7"/>
<path d="M28.5 138.7h.1M28.5 138.7h23.1M28.5 142.2h.1M28.5 142.2h23.1M104.9 142.2h.1M104.9 140.5h.1M104.9 142.2h19.6M104.9 140.5h19.6"/>
</g>
<circle cx="14.2" cy="138.7" r=".32" fill="#f0f"/>
<circle cx="14.2" cy="138.7" r=".32" fill="none" stroke="#f0f" stroke-width=".17"/>
<g fill="none" stroke="#800040" stroke-width=".17">
<path d="M81.8 49.8h.1M81.8 49.8h5.4M81.8 49.8v1.8M94.3 49.8h.1M94.3 49.8h21.3M227.6 119.1h21.4M249 119.1h.1M256.1 119.1h.1M256.1 119.1h5.3M261.4 119.1h.1M261.4 119.1v1.8M14.3 138.7h.1"/>
<path d="M14.3 138.7h7.1M14.3 138.7v3.5M227.6 122.7h21.4M227.6 124.5h21.4M227.6 128h21.4M227.6 129.8h21.4M249 122.7h.1M249 124.5h.1M249 128h.1M249 129.8h.1M256.1 136.9h.1M256.1 136.9h10.6"/>
<path d="M14.3 142.2h.1M14.3 142.2h7.1"/>
</g>
<circle cx="266.7" cy="136.9" r=".32" fill="#f0f"/>
<circle cx="266.7" cy="136.9" r=".32" fill="none" stroke="#f0f" stroke-width=".17"/>
<g fill="none" stroke="#800040" stroke-width=".17">
<path d="M266.7 136.9h.1M266.7 136.9h5.4M266.7 136.9v3.6M279.2 136.9h.1M284.5 135.1h.1M284.5 135.1v1.8h-5.3M256.1 151.1h.1M256.1 151.1h16M266.7 140.5h.1M266.7 151.1h.1M266.7 154.7h.1M266.7 140.5h5.4"/>
<path d="M266.7 151.1v3.6M266.7 154.7h5.4M279.2 140.5h.1M279.2 151.1h.1M279.2 154.7h.1M279.2 140.5h5.3M279.2 154.7h5.3M284.5 140.5h.1M284.5 149.4h.1M284.5 154.7h.1M284.5 140.5v1.7M284.5 149.4v1.7h-5.3"/>
<path d="M284.5 154.7v1.8M266.7 165.4h.1M266.7 168.9h.1M266.7 179.6h.1M266.7 165.4v3.5M266.7 179.6v3.5M266.7 165.4h5.4M266.7 168.9h5.4M266.7 179.6h5.4M279.2 165.4h.1M279.2 168.9h.1M279.2 179.6h.1"/>
<path d="M279.2 168.9h5.3M284.5 163.6h.1M284.5 168.9h.1M284.5 177.8h.1M284.5 163.6v1.8h-5.3M284.5 168.9v1.8M284.5 177.8v1.8h-5.3M266.7 183.1h.1M266.7 183.1h5.4M279.2 183.1h.1M279.2 183.1h5.3M284.5 183.1h.1"/>
<path d="M284.5 183.1v1.8"/>
</g>
<circle cx="266.7" cy="151.1" r=".32" fill="#f0f"/>
<circle cx="266.7" cy="151.1" r=".32" fill="none" stroke="#f0f" stroke-width=".17"/>
<path d="M256.1 165.4h.1M256.1 165.4h10.6" fill="none" stroke="#800040" stroke-width=".17"/>
<circle cx="266.7" cy="165.3" r=".32" fill="#f0f"/>
<circle cx="266.7" cy="165.3" r=".32" fill="none" stroke="#f0f" stroke-width=".17"/>
<path d="M256.1 179.6h.1M256.1 179.6h10.6" fill="none" stroke="#800040" stroke-width=".17"/>
<circle cx="266.7" cy="179.6" r=".32" fill="#f0f"/>
<circle cx="266.7" cy="179.6" r=".32" fill="none" stroke="#f0f" stroke-width=".17"/>
<path d="M106.7 99.6h.1M106.7 97.8h.1M106.7 99.6h17.8M106.7 97.8h17.8M104.9 112h.1M104.9 112h19.6M106.7 117.3h.1M106.7 115.6h.1M106.7 117.3h17.8M106.7 115.6h17.8" fill="none" stroke="#800040" stroke-width=".17"/>
<circle cx="14.2" cy="138.7" r=".32" fill="#f0f"/>
<circle cx="14.2" cy="138.7" r=".32" fill="none" stroke="#f0f" stroke-width=".17"/>
<circle cx="266.7" cy="136.9" r=".32" fill="#f0f"/>
<circle cx="266.7" cy="136.9" r=".32" fill="none" stroke="#f0f" stroke-width=".17"/>
<circle cx="266.7" cy="151.1" r=".32" fill="#f0f"/>
<circle cx="266.7" cy="151.1" r=".32" fill="none" stroke="#f0f" stroke-width=".17"/>
<circle cx="266.7" cy="165.3" r=".32" fill="#f0f"/>
<circle cx="266.7" cy="165.3" r=".32" fill="none" stroke="#f0f" stroke-width=".17"/>
<circle cx="266.7" cy="179.6" r=".32" fill="#f0f"/>
<circle cx="266.7" cy="179.6" r=".32" fill="none" stroke="#f0f" stroke-width=".17"/>
<text font-size="6.6" fill="#00f" x="64" y="8">SoC HDA/SD</text>
<g font-size="3.9" fill="#00f">
<text x="259.6" y="128.2">BOARD ID</text>
<text x="69.4" y="142.4">COM</text>
</g>
<g font-size="2.8">
<text x="80" y="15.2">All HDA R</text>
<text x="80" y="18">close to SOC</text>
</g>
<g font-size="2.8" fill="#00f">
<text x="235.3" y="198">SoC HDA/I2C</text>
<text x="246" y="203.5">COM-TGUC6</text>
<text x="279.7" y="203.5">A0.2_0_0</text>
</g>
<g font-size="2.3" fill="#f00">
<text x="5.4" y="21.7">HDA_SDO</text>
<text x="7.2" y="48.3">SPKR</text>
<text x="5.4" y="76.8">GSPI1_MOSI</text>
</g>
<g font-size="2.3">
<text x="21.4" y="19.9">Flash Descriptor</text>
<text x="21.4" y="22.3">Security Override</text>
<text x="23.2" y="46.6">Top Swap</text>
<text x="23.2" y="48.9">Override</text>
<text x="23.2" y="76.8">No Reboot</text>
<text x="229.7" y="192.7">AAEON Technology INC.</text>
</g>
<g font-size="2.3" fill="#00f">
<text x="65.8" y="35.9">A01, 20200506, change R109 from 0R to 33R</text>
<text x="65.8" y="38.2">by PDG request.</text>
<text x="71.2" y="105.3">20200717, A02, Add TP30~TP33 for BIOS request.</text>
<text x="64" y="128.4">20201105, A02, the nets of CPU1.DJ29 &amp; CPU1.DJ31 (I2C</text>
<text x="64" y="130.7">fuction for 80 port) for the PCB spacing of EEPROM of Intel</text>
<text x="64" y="133">I225.</text>
</g>
<g font-size="2.1">
<text x="10.7" y="25.1">0 *</text>
<text x="23.2" y="28.6">Enable (Disable ME)(debug ONLY)</text>
<text x="23.2" y="25.1">Disabled (Default)</text>
<text x="10.7" y="51.7">0 *</text>
<text x="23.2" y="51.7">Disabled</text>
<text x="23.2" y="55.3">Enable</text>
<text x="10.7" y="80.2">0 *</text>
<text x="23.2" y="83.7">NO REBOOT</text>
<text x="23.2" y="80.2">REBOOT ENABLED</text>
</g>
<g font-size="2.1" fill="#f00">
<text x="3.3" y="34.9">+V3P3A</text>
<text x="6.8" y="63.3">+V3P3A</text>
<text x="4.3" y="90">+V3P3A</text>
<text x="280.6" y="132.7">+V3P3A</text>
<text x="280.6" y="146.9">+V3P3A</text>
<text x="280.6" y="161.1">+V3P3A</text>
<text x="280.6" y="175.3">+V3P3A</text>
</g>
<g font-size="1.9">
<text x="10.7" y="28.4">1</text>
<text x="10.7" y="55.1">1</text>
<text x="10.7" y="83.6">1</text>
</g>
<g font-size="1.9" fill="#0080c0">
<text x="3.6" y="31.7">* Default, Internal Pull-Down 20K</text>
<text x="3.6" y="58.4">* Default, Internal Pull-Down 20K</text>
<text x="3.6" y="60.2">CRB: PULL UP 100K RESISTOR PRESENT ON THIS NET</text>
<text x="3.6" y="86.9">* Default, Internal Pull-Down 20K</text>
</g>
<g font-size="1.6" fill="#000080">
<text x="117.4" y="15.5">CPU1G</text>
<text x="81.8" y="22.8">R111</text>
<text x="92.5" y="22.8">33R0201 HDA_BCLK_R</text>
<text x="81.8" y="24.6">R112</text>
<text x="81.8" y="28.1">R110</text>
<text x="81.8" y="26.3">R109</text>
<text x="92.5" y="24.6">33R0201 HDA_SYNC_R</text>
<text x="92.5" y="28.1">0 R0201 HDA_SDI0_R</text>
<text x="92.5" y="26.3">33R0201 HDA_SDO_R</text>
<text x="81.8" y="31.7">R113</text>
<text x="92.5" y="31.7">33R0201 HDA_RST#_R</text>
<text x="250.7" y="33.4">R114</text>
<text x="257.8" y="33.4">0</text>
<text x="8.9" y="38.8">R115</text>
<text x="83.6" y="49.4">R116</text>
<text x="92.5" y="49.4">200</text>
<text x="14.3" y="67.2">R117</text>
<text x="24.9" y="67.2">150K</text>
<text x="126.3" y="70.6">CPU1F</text>
<text x="8.9" y="93.9">R118</text>
<text x="97.8" y="99.2">TP30</text>
<text x="97.8" y="97.5">TP31</text>
<text x="97.8" y="117">TP32</text>
<text x="97.8" y="115.2">TP33</text>
<text x="254.3" y="118.8">200</text>
<text x="268.5" y="136.6">R418</text>
<text x="17.8" y="141.9">R121</text>
<text x="17.8" y="138.3">R122</text>
<text x="28.5" y="141.9">1K</text>
<text x="28.5" y="138.3">1K</text>
<text x="268.5" y="140.1">R419</text>
<text x="279.2" y="140.1">20K</text>
<text x="268.5" y="150.8">R420</text>
<text x="268.5" y="154.3">R421</text>
<text x="279.2" y="154.3">20K</text>
<text x="268.5" y="165">R422</text>
<text x="268.5" y="168.6">R423</text>
<text x="279.2" y="168.6">20K</text>
<text x="268.5" y="179.2">R424</text>
<text x="268.5" y="182.8">R425</text>
<text x="279.2" y="182.8">20K</text>
</g>
<g font-size="1.6" fill="#f00">
<text x="60.3" y="23.7">[17]</text>
<text x="64" y="23.7">HDA_BCLK</text>
<text x="60.3" y="25.4">[17]</text>
<text x="61.2" y="27.2">[17]</text>
<text x="61.2" y="29">[17]</text>
<text x="64" y="25.4">HDA_SYNC</text>
<text x="64.9" y="27.2">HDA_SDO</text>
<text x="64.9" y="29">HDA_SDI0</text>
<text x="60.3" y="32.6">[17]</text>
<text x="64" y="32.6">HDA_RST#</text>
<text x="238.6" y="33.2">HDA_SDI1_R</text>
<text x="272.8" y="34.3">HDA_SDI1</text>
<text x="281.9" y="34.3">[17]</text>
<text x="19.6" y="38.8">X/1K</text>
<text x="27" y="38.6">HDA_SDO_R</text>
<text x="98.2" y="49.2">SNDW_RCOMP</text>
<text x="32.4" y="67.2">SPKR</text>
<text x="107.1" y="83.2">SPKR</text>
<text x="107.1" y="79.5">GSPI0_MOSI</text>
<text x="92.8" y="84.3">[17]</text>
<text x="96.6" y="84.3">SPKR</text>
<text x="19.6" y="93.9">X/4.7K</text>
<text x="28.8" y="93.7">GSPI0_MOSI</text>
<text x="112.4" y="99">GPP_C8</text>
<text x="112.4" y="97.2">GPP_C9</text>
<text x="86.1" y="112.7">[26]</text>
<text x="89.8" y="112.7">TPM_PIRQ#</text>
<text x="112.4" y="116.8">GPP_C20</text>
<text x="112.4" y="115">GPP_C21</text>
<text x="233.3" y="118.6">GPPC_RCOMP R123</text>
<text x="233.3" y="122.1">BOARD_ID0</text>
<text x="233.3" y="123.9">BOARD_ID1</text>
<text x="233.3" y="127.5">BOARD_ID2</text>
<text x="233.3" y="129.2">BOARD_ID3</text>
<text x="256.4" y="136.4">BOARD_ID0</text>
<text x="279.2" y="136.6">X/2.2K</text>
<text x="43" y="141.7">I2C3_SDA</text>
<text x="43" y="138.1">I2C3_SCL</text>
<text x="86.1" y="141">[17]</text>
<text x="87" y="142.6">[17]</text>
<text x="89.8" y="141">I2C3_SCL</text>
<text x="90.7" y="142.6">I2C3_SDA</text>
<text x="108.8" y="141.7">I2C3_SDA</text>
<text x="108.8" y="139.9">I2C3_SCL</text>
<text x="256.4" y="150.6">BOARD_ID1</text>
<text x="279.2" y="150.8">X/2.2K</text>
<text x="256.4" y="164.8">BOARD_ID2</text>
<text x="279.2" y="165">X/2.2K</text>
<text x="256.4" y="179">BOARD_ID3</text>
<text x="279.2" y="179.2">X/2.2K</text>
</g>
<g font-size="1.6">
<text x="112.1" y="22.7">DR38</text>
<text x="232.4" y="22.7">DW15</text>
<text x="112.1" y="24.5">DU37</text>
<text x="112.2" y="28.1">DV37</text>
<text x="112.3" y="26.3">DT37</text>
<text x="232.4" y="28.1">DG41</text>
<text x="232.4" y="24.5">DW24</text>
<text x="232.4" y="29.8">DT38</text>
<text x="112" y="35.2">DG51</text>
<text x="112.2" y="31.6">DV41</text>
<text x="112.3" y="33.4">DL53</text>
<text x="232.4" y="33.4">DW38</text>
<text x="232.4" y="31.6">DV38</text>
<text x="261.4" y="33.4">R0201</text>
<text x="19.6" y="40.6">1%</text>
<text x="112" y="37">DG50</text>
<text x="112.3" y="40.5">DL49</text>
<text x="232.4" y="38.7">DM31</text>
<text x="232.4" y="37">DN31</text>
<text x="112.1" y="45.8">DH49</text>
<text x="112.3" y="42.3">DL52</text>
<text x="232.4" y="44.1">DK31</text>
<text x="232.4" y="42.3">DK33</text>
<text x="232.4" y="47.6">DW35</text>
<text x="83.6" y="51.2">1%</text>
<text x="112.3" y="49.4">DF33</text>
<text x="232.4" y="53">DT32</text>
<text x="232.4" y="49.4">DV35</text>
<text x="232.4" y="54.7">DR35</text>
<text x="14.3" y="69">R0402</text>
<text x="24.9" y="69">1%</text>
<text x="121" y="77.9">DC53</text>
<text x="227.1" y="77.9">DR27</text>
<text x="121" y="81.4">DC49</text>
<text x="121" y="83.2">DC50</text>
<text x="121.1" y="79.6">DA51</text>
<text x="227.1" y="81.4">DV25</text>
<text x="227.1" y="83.2">DT25</text>
<text x="227.1" y="79.6">DW27</text>
<text x="121" y="85">DC52</text>
<text x="121.1" y="88.5">CY49</text>
<text x="227.1" y="88.5">DB44</text>
<text x="227.1" y="86.7">DB45</text>
<text x="19.6" y="95.7">1%</text>
<text x="121.1" y="92.1">CY52</text>
<text x="121.1" y="90.3">CY53</text>
<text x="121.1" y="93.9">DA50</text>
<text x="227.1" y="93.9">DB47</text>
<text x="227.1" y="92.1">CY39</text>
<text x="121" y="101">DR21</text>
<text x="121.1" y="97.4">DV21</text>
<text x="121.2" y="99.2">DT21</text>
<text x="227.1" y="97.4">DD47</text>
<text x="227.1" y="99.2">DD44</text>
<text x="120.5" y="102.7">DW21</text>
<text x="121.1" y="106.3">DV19</text>
<text x="227.1" y="106.3">DR24</text>
<text x="227.1" y="104.5">DR7</text>
<text x="227.1" y="102.7">DJ8</text>
<text x="121" y="111.6">DU19</text>
<text x="121" y="109.9">DR18</text>
<text x="121.2" y="108.1">DT19</text>
<text x="227.1" y="113.4">DT27</text>
<text x="227.1" y="111.6">DU31</text>
<text x="227.1" y="109.9">DV31</text>
<text x="227.1" y="108.1">DU25</text>
<text x="120.9" y="117">DG23</text>
<text x="121.3" y="118.7">DJ19</text>
<text x="121.3" y="115.2">DJ21</text>
<text x="227.1" y="115.2">DV27</text>
<text x="227.1" y="118.7">DR51</text>
<text x="11.6" y="125.6">+V3P3S</text>
<text x="120.5" y="125.9">DW18</text>
<text x="121.1" y="124.1">DV18</text>
<text x="121.2" y="120.5">DF21</text>
<text x="227.1" y="124.1">DT35</text>
<text x="227.1" y="122.3">DN33</text>
<text x="245.4" y="120.6">1%</text>
<text x="121.2" y="131.2">DT18</text>
<text x="121.3" y="129.4">DJ23</text>
<text x="227.1" y="127.6">DG17</text>
<text x="227.1" y="129.4">DG19</text>
<text x="121.3" y="134.7">DJ29</text>
<text x="121.3" y="136.5">DJ31</text>
<text x="28.5" y="143.7">5%</text>
<text x="28.5" y="140.1">5%</text>
<text x="120.9" y="141.9">DG29</text>
<text x="121.2" y="140.1">DF29</text>
<text x="279.2" y="141.9">1%</text>
<text x="279.2" y="138.3">1%</text>
<text x="121.2" y="145.4">DF25</text>
<text x="121.2" y="147.2">DF27</text>
<text x="279.2" y="152.6">1%</text>
<text x="279.2" y="156.1">1%</text>
<text x="279.2" y="166.8">1%</text>
<text x="279.2" y="170.3">1%</text>
<text x="279.2" y="181">1%</text>
<text x="279.2" y="184.6">1%</text>
<text x="208.6" y="188.8">&lt;Variant Name&gt;</text>
<text x="228.5" y="195.1">Title</text>
<text x="228.5" y="200.4">Size</text>
<text x="235.3" y="200.4">Document Number</text>
<text x="276.2" y="200.4">Rev</text>
<text x="228.5" y="205.7">Date:</text>
<text x="235.3" y="205.7">Monday, November 23, 2020</text>
<text x="264.1" y="205.7">Sheet</text>
<text x="271.5" y="205.7">8</text>
<text x="278" y="205.7">of</text>
<text x="284" y="205.7">36</text>
</g>
<g font-size="1.6" fill="#004080">
<text x="118.3" y="23.8">GPP_R0/HDA_BCLK/I2S0_SCLK</text>
<text x="209.2" y="23.8">GPP_F8/I2S_MCLK2_INOUT</text>
<text x="118.3" y="25.6">GPP_R1/HDA_SYNC/I2S0_SFRM</text>
<text x="118.3" y="29.2">GPP_R3/HDA_SDI0/I2S0_RXD</text>
<text x="118.3" y="27.4">GPP_R2/HDA_SDO/I2S0_TXD</text>
<text x="214" y="25.6">GPP_D19/I2S_MCLK1</text>
<text x="214.4" y="29.2">GPP_A23/I2S1_SCLK</text>
<text x="118.3" y="32.7">GPP_R4/HDA_RST#</text>
<text x="118.3" y="34.5">GPP_A7/I2S2_SCLK/DMIC_CLK_A0</text>
<text x="207.7" y="34.5">GPP_R5/HDA_SDI1/I2S1_RXD</text>
<text x="214.8" y="30.9">GPP_R7/I2S1_SFRM</text>
<text x="216.2" y="32.7">GPP_R6/I2S1_TXD</text>
<text x="118.3" y="38.1">GPP_A10/I2S2_RXD/DMIC_DATA1</text>
<text x="118.3" y="36.3">GPP_A8/I2S2_SFRM/CNV_RF_RESET#/DMIC_DATA_0</text>
<text x="118.3" y="41.6">GPP_A9/I2S2_TXD/MODEM_CLKREQ/CRF_XTAL_CLKREQ/DMIC_CLK_A1</text>
<text x="202.1" y="39.8">GPP_S7/SNDW3_DATA/DMIC_DATA0</text>
<text x="202.4" y="38.1">GPP_S6/SNDW3_CLK/DMIC_CLK_A0</text>
<text x="118.3" y="46.9">GPP_A13/PMC_I2C_SCL/I2S3_TXD/DMIC_CLK_B0</text>
<text x="118.3" y="43.4">GPP_A11/PMC_I2C_SDA/I2S3_SCLK</text>
<text x="202.1" y="45.2">GPP_S5/SNDW2_DATA/DMIC_DATA1</text>
<text x="202.4" y="43.4">GPP_S4/SNDW2_CLK/DMIC_CLK_A1</text>
<text x="118.3" y="50.5">SNDW_RCOMP</text>
<text x="201.3" y="50.5">GPP_S3/SNDW1_DATA/DMIC_CLK_B1</text>
<text x="202.4" y="48.7">GPP_S2/SNDW1_CLK/DMIC_CLK_B0</text>
<text x="212.6" y="55.8">GPP_S1/SNDW0_DATA</text>
<text x="213.8" y="54.1">GPP_S0/SNDW0_CLK</text>
<text x="127.2" y="82.5">GPP_B17/GSPI0_MISO</text>
<text x="127.2" y="79">GPP_B16/GSPI0_CLK</text>
<text x="127.2" y="80.7">GPP_B18/GSPI0_MOSI</text>
<text x="203.6" y="82.5">GPP_D16/ISH_UART0_CTS#</text>
<text x="204.3" y="80.7">GPP_D13/ISH_UART0_RXD</text>
<text x="204.5" y="79">GPP_D14/ISH_UART0_TXD</text>
<text x="127.2" y="84.3">GPP_B14/SPKR/TIME_SYNC1/GSPI0_CS1#</text>
<text x="127.2" y="86.1">GPP_B15/GSPI0_CS0#</text>
<text x="127.2" y="89.6">GPP_B20/GSPI1_CLK</text>
<text x="182.6" y="84.3">GPP_D15/ISH_UART0_RTS#/GSPI2_CS1#/IMGCLKOUT5</text>
<text x="207.2" y="89.6">GPP_B5/ISH_I2C0_SDA</text>
<text x="207.3" y="87.8">GPP_B6/ISH_I2C0_SCL</text>
<text x="127.2" y="93.2">GPP_B21/GSPI1_MISO</text>
<text x="127.2" y="91.4">GPP_B22/GSPI1_MOSI</text>
<text x="127.2" y="95">GPP_B19/GSPI1_CS0#</text>
<text x="207.2" y="95">GPP_B7/ISH_I2C1_SDA</text>
<text x="207.3" y="93.2">GPP_B8/ISH_I2C1_SCL</text>
<text x="127.2" y="100.3">GPP_C8/UART0_RXD</text>
<text x="127.2" y="98.5">GPP_C9/UART0_TXD</text>
<text x="198.6" y="98.5">GPP_B10/I2C5_SCL/ISH_I2C2_SCL</text>
<text x="199.2" y="100.3">GPP_B9/I2C5_SDA/ISH_I2C2_SDA</text>
<text x="127.2" y="107.4">GPP_C13/UART1_TXD/ISH_UART1_TXD</text>
<text x="127.2" y="102.1">GPP_C11/UART0_CTS#</text>
<text x="127.2" y="103.8">GPP_C10/UART0_RTS#</text>
<text x="210.5" y="107.4">GPP_D18/ISH_GP5</text>
<text x="210.6" y="105.6">GPP_E15/ISH_GP6</text>
<text x="210.6" y="103.8">GPP_E16/ISH_GP7</text>
<text x="127.2" y="109.2">GPP_C12/UART1_RXD/ISH_UART1_RXD</text>
<text x="127.2" y="112.7">GPP_C14/UART1_RTS#/ISH_UART1_RTS#</text>
<text x="127.2" y="111">GPP_C15/UART1_CTS#/ISH_UART1_CTS#</text>
<text x="203.4" y="112.7">GPP_D2/ISH_GP2/BK2/SBK2</text>
<text x="203.4" y="111">GPP_D3/ISH_GP3/BK3/SBK3</text>
<text x="210.5" y="109.2">GPP_D17/ISH_GP4</text>
<text x="127.2" y="119.8">GPP_C23/UART2_CTS#</text>
<text x="127.2" y="116.3">GPP_C21/UART2_TXD</text>
<text x="127.2" y="118.1">GPP_C20/UART2_RXD</text>
<text x="203.4" y="116.3">GPP_D0/ISH_GP0/BK0/SBK0</text>
<text x="203.4" y="114.5">GPP_D1/ISH_GP1/BK1/SBK1</text>
<text x="214.8" y="119.8">GPP_RCOMP</text>
<text x="127.2" y="121.6">GPP_C22/UART2_RTS#</text>
<text x="127.2" y="125.2">GPP_C17/I2C0_SCL</text>
<text x="218.8" y="125.2">GPP_T2</text>
<text x="218.8" y="123.4">GPP_T3</text>
<text x="127.2" y="130.5">GPP_C19/I2C1_SCL</text>
<text x="127.2" y="127">GPP_C16/I2C0_SDA</text>
<text x="218.6" y="128.7">GPP_U5</text>
<text x="218.6" y="130.5">GPP_U4</text>
<text x="127.2" y="132.3">GPP_C18/I2C1_SDA</text>
<text x="127.2" y="135.8">GPP_H5/I2C2_SCL</text>
<text x="127.2" y="137.6">GPP_H4/I2C2_SDA</text>
<text x="127.2" y="141.2">GPP_H7/I2C3_SCL</text>
<text x="127.2" y="143">GPP_H6/I2C3_SDA</text>
<text x="127.2" y="146.5">GPP_H9/I2C4_SCL/CNV_MFUART2_TXD</text>
<text x="127.2" y="148.3">GPP_H8/I2C4_SDA/CNV_MFUART2_RXD</text>
</g>
<g font-size="1.6" fill="#008000">
<text x="8.9" y="40.6">R0402</text>
<text x="92.5" y="51.2">R0402</text>
<text x="8.9" y="95.7">R0402</text>
<text x="106.7" y="99.2">TP20</text>
<text x="106.7" y="97.5">TP20</text>
<text x="106.7" y="117">TP20</text>
<text x="106.7" y="115.2">TP20</text>
<text x="254.3" y="120.6">R0402</text>
<text x="17.8" y="143.7">R0201</text>
<text x="17.8" y="140.1">R0201</text>
<text x="268.5" y="141.9">R0201</text>
<text x="268.5" y="138.3">R0402</text>
<text x="268.5" y="152.6">R0402</text>
<text x="268.5" y="156.1">R0201</text>
<text x="268.5" y="166.8">R0402</text>
<text x="268.5" y="170.3">R0201</text>
<text x="268.5" y="181">R0402</text>
<text x="268.5" y="184.6">R0201</text>
</g>
<g font-size="1.3">
<text x="30.8" y="1.3">5</text>
<text x="88.9" y="1.3">4</text>
<text x="146.9" y="1.3">3</text>
<text x="205" y="1.3">2</text>
<text x="263.1" y="1.3">1</text>
<text x=".5" y="28.4">D</text>
<text x="292.6" y="28.4">D</text>
<text x=".5" y="79.5">C</text>
<text x="292.6" y="79.5">C</text>
<text x=".5" y="130.6">B</text>
<text x="292.6" y="130.6">B</text>
<text x=".5" y="181.7">A</text>
<text x="292.6" y="181.7">A</text>
<text x="30.8" y="207.4">5</text>
<text x="88.9" y="207.4">4</text>
<text x="146.9" y="207.4">3</text>
<text x="205" y="207.4">2</text>
<text x="263.1" y="207.4">1</text>
</g>
<g font-size="1.3" fill="#00f">
<text x="170.6" y="18">7 OF 21</text>
<text x="173.4" y="73.2">6 OF 21</text>
</g>
<g font-size="1.3" fill="#000080">
<text x="119.2" y="60.7">14-CPU-SERIES-BGA1449P-0</text>
<text x="128.1" y="153.2">14-CPU-SERIES-BGA1449P-0</text>
</g>
</svg>
